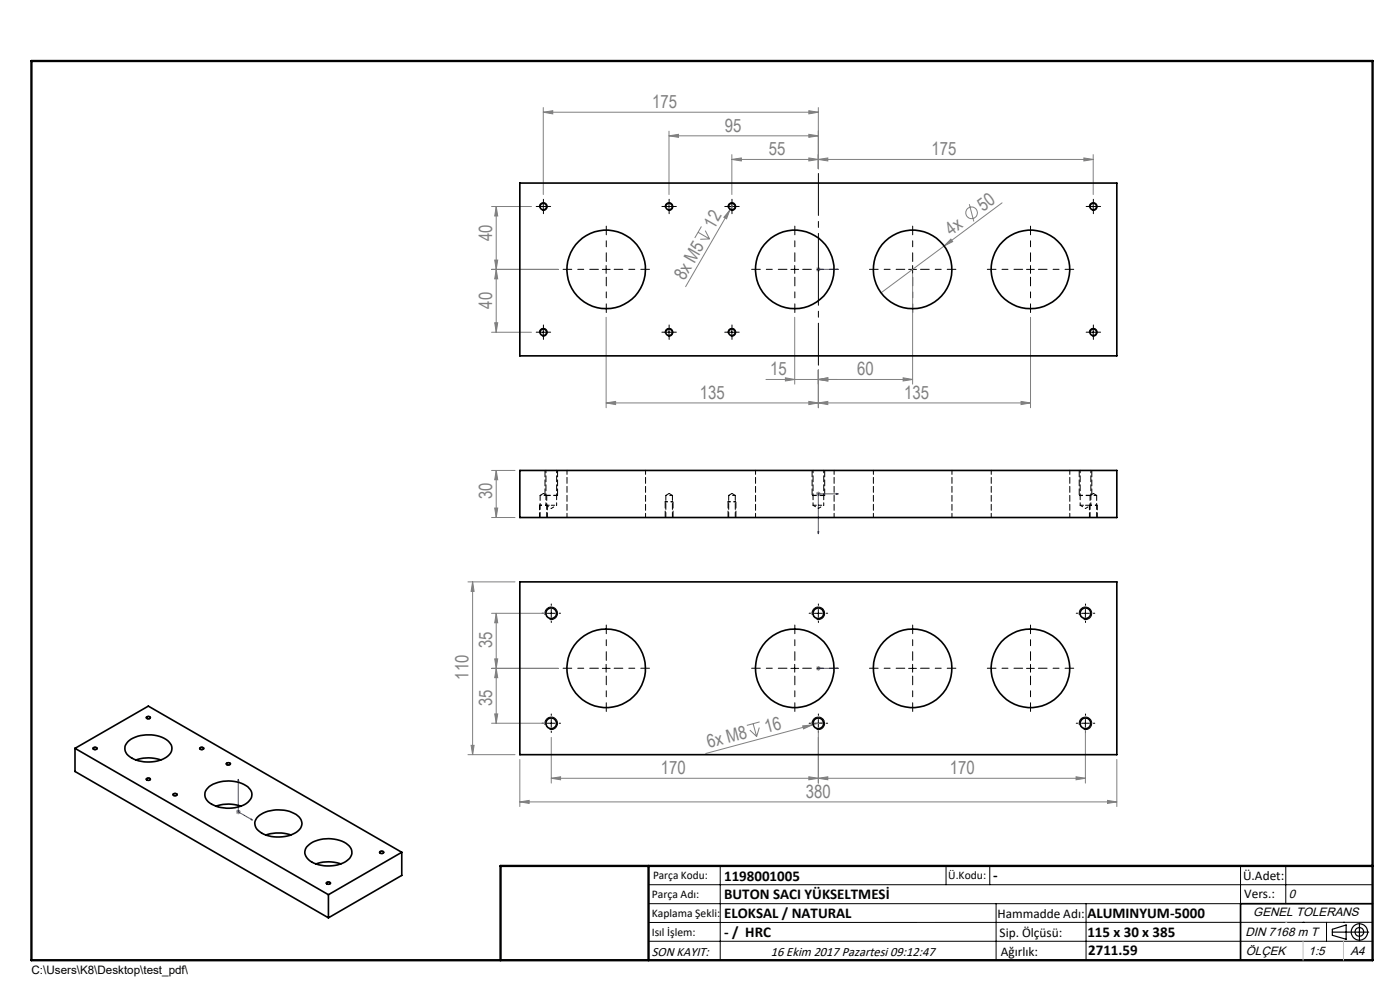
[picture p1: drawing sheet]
<svg xmlns="http://www.w3.org/2000/svg" width="297mm" height="210mm" viewBox="0 0 297 210" stroke-linecap="round" stroke-linejoin="round" font-family="sans-serif">
<g fill="none" stroke="#808080" stroke-width=".21">
<path d="M115.3 23.8l2-.3v.7zM115.3 22.8v18.5M115.3 23.8h58.3M141.9 28.8l2-.3v.6zM141.9 27.8v13.5M141.9 28.8h31.7M155.3 33.8l2-.3v.6zM155.3 32.8v8.5M155.3 33.8h76.6M171.6 33.5l2 .3-2 .3zM171.6 28.5l2 .3-2 .3zM171.6 23.5l2 .3-2 .4z"/>
<path d="M173.6 33.8l2-.3v.6zM173.6 22.8v13M229.9 33.5l2 .3-2 .3zM231.9 32.8v8.5M104.3 57.1h14.1M104.3 43.8h8.4M105 55.2h.6l-.3 1.9zM105.3 43.8l.3 2h-.6zM105.3 57.1l.3 2.1h-.6zM105.3 43.8v26.7M148.1 49.3l2.4 1.4M148.8 48l-1.4 2.5"/>
<path d="M149.6 48.9l.9 1.8M150.5 50.7l-1.9 .1M154.8 44.5l-.7 1.9-.5-.3zM154.8 44.5l-9.3 16.3M155.7 43.1l-.9 1.4M173.1 57.1h1M173.2 56.8l.8 .7M173.6 56.6v1M174 56.8l-.8 .7M193.6 58.2v23.3M200.3 52.2l-13.4 9.9M201.7 50.7l.4 .6-1.8 .9z"/>
<path d="M205.6 43.3l1 3.7M212.6 43l-12.3 9.2M104.3 70.5h8.4M105 68.5h.6l-.3 2zM128.6 67.3v19.2M168.6 67.3v14.2M173.6 78.5v8M218.6 67.3v19.2M104.3 99.8h5M105.3 99.8l.3 2h-.6zM105.3 99.8v10M128.6 85.5l2-.3v.6z"/>
<path d="M128.6 85.5h90M162.5 80.5h31.1M166.6 80.1l2 .4-2 .3zM171.6 85.2l2 .3-2 .3zM173.6 80.5l2-.4v.7zM173.6 85.5l2-.3v.6zM191.6 80.1l2 .4-2 .3zM216.6 85.2l2 .3-2 .3zM104.3 109.8h5M105 107.8h.6l-.3 2zM173.1 104.8h1M173.2 104.4l.8 .7"/>
<path d="M173.6 104.3v1M174 104.4l-.8 .7M99.3 123.4h10M100.3 123.4l.3 2h-.7zM100.3 123.4v36.7M104.3 130.1h11.6M105 139.8h.6l-.3 2zM105.3 130.1l.3 2h-.6zM105.3 130.1v23.3M99.9 158.1h.7l-.3 2zM104.3 141.8h14.1M104.3 153.4h11.6"/>
<path d="M105 151.4h.6l-.3 2zM105.3 141.8l.3 1.9h-.6zM116.9 156.4v9.7M159.1 154.9l1.4 1.3M159.8 153.5l.7 2.7M161.1 154.3l-.6 1.9M161.1 153.1l-2.7 .8M170.3 154l2-.2-1.8 .8zM172.3 153.8l-22.6 6M173.1 141.8h1M173.2 141.4l.8 .7M173.6 141.3v1"/>
<path d="M173.6 154.4v11.7M174 141.4l-.8 .7M174.9 153.1l-2.6 .7M230.3 154.4v11.7M50.1 172.2h1M50.2 171.9l.7 .7M50.6 171.7v1M50.9 171.9l-.7 .7M99.3 160.1h10M110.3 170.1l2-.3v.6zM110.3 161.1v10M110.3 170.1h126.6"/>
<path d="M116.9 165.1l2-.3v.6zM116.9 165.1h113.4M171.6 164.8l2 .3-2 .3zM173.6 165.1l2-.3v.6zM228.3 164.8l2 .3-2 .3zM234.9 169.8l2 .3-2 .3zM236.9 161.1v10"/>
<circle cx="206.1" cy="45.1" r="1.24"/>
</g>
<g fill="none" stroke="#000" stroke-width=".21">
<path d="M114.4 43.8h1.7M114.5 44a.84 .84 0 0 1 .7-1 .84 .84 0 0 1 .9 .9 .84 .84 0 0 1-1.1 .7M115.3 43v1.7M127.8 57.1h1.6M128.6 56.3v1.7M141.1 44a.84 .84 0 0 1 .8-1 .84 .84 0 0 1 .9 .9 .84 .84 0 0 1-1.1 .7M141.1 43.8h1.7M141.9 43v1.7M154.4 44a.84 .84 0 0 1 .8-1 .84 .84 0 0 1 .9 .9 .84 .84 0 0 1-1.1 .7M154.4 43.8h1.7M155.3 43v1.7M167.8 57.1h1.6"/>
<path d="M168.6 56.3v1.7M192.8 57.1h1.6M193.6 56.3v1.7M217.8 57.1h1.6M218.6 56.3v1.7M231.1 43.8h1.7M231.1 44a.84 .84 0 0 1 .8-1 .84 .84 0 0 1 .9 .9 .84 .84 0 0 1-1.1 .7M231.9 43v1.7M114.4 70.5h1.7M114.5 70.7a.84 .84 0 0 1 .7-1 .84 .84 0 0 1 .9 .9 .84 .84 0 0 1-1.1 .7M115.3 69.7v1.6M141.1 70.7a.84 .84 0 0 1 .8-1.1 .84 .84 0 0 1 .9 .9 .84 .84 0 0 1-1.1 .8"/>
<path d="M141.1 70.5h1.7M141.9 69.7v1.6M154.4 70.7a.84 .84 0 0 1 .8-1.1 .84 .84 0 0 1 .9 .9 .84 .84 0 0 1-1.1 .8M154.4 70.5h1.7M155.3 69.7v1.6M231.1 70.5h1.7M231.1 70.7a.84 .84 0 0 1 .8-1 .84 .84 0 0 1 .9 .9 .84 .84 0 0 1-1.1 .7M231.9 69.7v1.6M115.6 130.4a1.34 1.34 0 0 1 1.2-1.6 1.34 1.34 0 0 1 1.5 1.4 1.34 1.34 0 0 1-1.7 1.2M116.1 130.1h1.7M116.9 129.2v1.7M172.3 130.4a1.35 1.35 0 0 1 1.2-1.6 1.35 1.35 0 0 1 1.4 1.4 1.35 1.35 0 0 1-1.7 1.2"/>
<path d="M172.8 130.1h1.6M173.6 129.2v1.7M229 130.4a1.34 1.34 0 0 1 1.2-1.6 1.34 1.34 0 0 1 1.4 1.5 1.34 1.34 0 0 1-1.7 1.1M229.4 130.1h1.7M230.3 129.2v1.7M19.7 158.6a.54 .54 0 0 1 .5-.1 .54 .54 0 0 1 .4 .4 .54 .54 0 0 1-.5 .2 .54 .54 0 0 1-.4-.5zM31.1 152l.4-.1 .4 .2a.47 .47 0 0 1-.4 .4 .47 .47 0 0 1-.5-.4zM42.3 158.6a.52 .52 0 0 1 .6-.1 .52 .52 0 0 1 .4 .4 .52 .52 0 0 1-.6 .2 .52 .52 0 0 1-.4-.5zM115.6 153.8a1.33 1.33 0 0 1 1.2-1.7 1.33 1.33 0 0 1 1.4 1.4 1.33 1.33 0 0 1-1.6 1.2M116.1 153.4h1.7M116.9 152.6v1.7M127.8 141.8h1.6"/>
<path d="M128.6 140.9v1.7M167.8 141.8h1.6M168.6 140.9v1.7M172.3 153.8a1.34 1.34 0 0 1 1.2-1.7 1.34 1.34 0 0 1 1.4 1.4 1.34 1.34 0 0 1-1.7 1.2M172.8 153.4h1.6M173.6 152.6v1.7M192.8 141.8h1.6M193.6 140.9v1.7M217.8 141.8h1.6M218.6 140.9v1.7M229 153.8a1.33 1.33 0 0 1 1.2-1.7 1.33 1.33 0 0 1 1.4 1.5 1.33 1.33 0 0 1-1.7 1.1M229.4 153.4h1.7"/>
<path d="M230.3 152.6v1.7M31 165.2a.51 .51 0 0 1 .6-.2 .51 .51 0 0 1 .3 .4 .52 .52 0 0 1-.5 .2 .52 .52 0 0 1-.4-.4zM36.8 168.3h.3l.5 .1a.47 .47 0 0 1-.5 .4 .47 .47 0 0 1-.4-.4zM48.1 161.8l.5-.1 .3 .2a.47 .47 0 0 1-.5 .4 .47 .47 0 0 1-.4-.4zM69.2 187.2a.52 .52 0 0 1 .6-.2 .52 .52 0 0 1 .3 .5 .51 .51 0 0 1-.5 .2 .51 .51 0 0 1-.4-.5zM80.6 180.6l.4-.1 .4 .2a.47 .47 0 0 1-.4 .4 .47 .47 0 0 1-.5-.4zM137.6 187.7h153.6M137.6 191.7h153.6M137.6 199.7h153.6M152.8 183.7v20M200.7 183.7v4M210 183.7v4"/>
<path d="M211.3 191.7v12M230.4 191.7v12M263.2 183.7v20M272.8 183.7v8M276.4 195.6h.1M281.4 195.6v4.1M285 195.6h.1M291.2 195.6l-153.6 .1"/>
</g>
<path d="M118.2 105.1h-2.2M231.1 105.1h-2.1" fill="none" stroke="#000" stroke-width=".21" stroke-dasharray="1.3 .6" stroke-dashoffset=".5" stroke-linecap="butt"/>
<path d="M174.9 105.1h-2.6" fill="none" stroke="#000" stroke-width=".21" stroke-dasharray="1.3 .6" stroke-dashoffset=".3" stroke-linecap="butt"/>
<path d="M114.5 107.2h1.6M141.2 106.4h1.6M154.5 106.4h1.6M231.2 107.2h1.6" fill="none" stroke="#000" stroke-width=".21" stroke-dasharray="1.3 .6" stroke-dashoffset=".8" stroke-linecap="butt"/>
<path d="M118.2 105.1h-2.2M231.1 105.1h-2.1" fill="none" stroke="#000" stroke-width=".25" stroke-dasharray="1.3 .6" stroke-dashoffset=".5" stroke-linecap="butt"/>
<path d="M174.9 105.1h-2.6" fill="none" stroke="#000" stroke-width=".25" stroke-dasharray="1.3 .6" stroke-dashoffset=".3" stroke-linecap="butt"/>
<path d="M114.5 107.2h1.6M141.2 106.4h1.6M154.5 106.4h1.6M231.2 107.2h1.6" fill="none" stroke="#000" stroke-width=".25" stroke-dasharray="1.3 .6" stroke-dashoffset=".8" stroke-linecap="butt"/>
<g fill="none" stroke="#000" stroke-width=".25">
<path d="M282.6 197.7h7.8M282.6 197.1l3-.9v3l-3-.8zM288.4 195.8v3.8M106.2 203.7h185"/>
<circle cx="288.4" cy="197.7" r="1.74"/>
<circle cx="288.4" cy="197.7" r=".93"/>
</g>
<g fill="none" stroke="#00f" stroke-width=".21">
<path d="M173.5 57.1h.2zM173.6 57.1h.1M173.6 57.1h4.2M177.8 57.1h-.4h.4M173.5 112.8h.2l-.1 .4zM177.4 104.7l.4 .1-.4 .1zM177.8 104.8h-4.2v8.4M173.5 141.8h.2zM173.6 141.8h.1M173.6 141.8h4.2M177.8 141.8h-.4h.4M50.6 165.3l.1 .4-.2-.1z"/>
<path d="M50.6 165.3v6.9l3 1.7M53.3 173.7l.3 .2h-.3z"/>
</g>
<g fill="none" stroke="#000" stroke-width=".21" stroke-dasharray="15.2 1.3 1.3 1.3">
<path d="M114.5 43.8h-.7M115.3 43v-.7M115.3 44.6v.7M116.1 43.8h.7M141.1 43.8h-.7M142 43v-.7M142 44.6v.7M142.8 43.8h.7M154.5 43.8h-.7M155.3 43v-.7M155.3 44.6v.7M156.1 43.8h.7"/>
<path d="M231.1 43.8h-.7M232 43v-.7M232 44.6v.7M232.8 43.8h.7M114.5 70.5h-.7M115.3 69.6v-.7M115.3 71.3v.7M116.1 70.5h.7M141.1 70.5h-.7M142 69.6v-.7M142 71.3v.7M142.8 70.5h.7"/>
<path d="M154.5 70.5h-.7M155.3 69.6v-.7M155.3 71.3v.7M156.1 70.5h.7M231.1 70.5h-.7M232 69.6v-.7M232 71.3v.7M232.8 70.5h.7M115.3 130.1h-.3M117 128.4v-.3M117 131.7v.3M118.6 130.1h.3"/>
<path d="M172 130.1h-.3M173.6 128.4v-.3M173.6 131.7v.3M175.3 130.1h.3M228.6 130.1h-.3M230.3 128.4v-.3M230.3 131.7v.3M232 130.1h.3M115.3 153.4h-.3M117 151.7v-.3M117 155.1v.3M118.6 153.4h.3"/>
<path d="M172 153.4h-.3M173.6 151.7v-.3M173.6 155.1v.3M175.3 153.4h.3M228.6 153.4h-.3M230.3 151.7v-.3M230.3 155.1v.3M232 153.4h.3"/>
</g>
<g fill="none" stroke="#000" stroke-width=".21" stroke-dasharray="15.2 1.3 1.3 1.3" stroke-dashoffset="13.4">
<path d="M127 57.1h-7.5M128.6 55.5v-7.5M128.6 58.8v7.5M130.3 57.1h7.5M167 57.1h-7.5M168.6 55.5v-7.5M168.6 58.8v7.5M170.3 57.1h7.5M192 57.1h-7.5M193.6 55.5v-7.5M193.6 58.8v7.5M195.3 57.1h7.5"/>
<path d="M217 57.1h-7.5M218.6 55.5v-7.5M218.6 58.8v7.5M220.3 57.1h7.5M127 141.7h-7.5M128.6 140.1v-7.5M128.6 143.4v7.5M130.3 141.7h7.5M167 141.7h-7.5M168.6 140.1v-7.5M168.6 143.4v7.5M170.3 141.7h7.5"/>
<path d="M192 141.7h-7.5M193.6 140.1v-7.5M193.6 143.4v7.5M195.3 141.7h7.5M217 141.7h-7.5M218.6 140.1v-7.5M218.6 143.4v7.5M220.3 141.7h7.5"/>
</g>
<path d="M115.6 99.8v5.3M172.3 99.8v5.3M229 99.8v5.3M118.3 105.1v-5.3M141.1 106.4v3.4M142.8 109.8v-3.4M154.5 106.4v3.4M156.1 109.8v-3.4M175 105.1v-5.3M231.6 105.1v-5.3" fill="none" stroke="#000" stroke-width=".21" stroke-dasharray="1.3 .6" stroke-dashoffset="-.1"/>
<path d="M114.5 107.2h.1M118.3 105.1h-.1M141.1 106.4h.1M154.5 106.4h.1M175 105.1h-.1M231.1 107.2h.1M231.3 105.1h-.2" fill="none" stroke="#000" stroke-width=".21" stroke-dasharray="1.3 .6"/>
<path d="M114.5 107.2v2.6M116.1 109.8v-2.6M231.1 107.2v2.6M232.8 109.8v-2.6" fill="none" stroke="#000" stroke-width=".21" stroke-dasharray="1.3 .6" stroke-dashoffset=".3"/>
<path d="M114.5 107.2h.1M118.3 105.1h-.1M141.1 106.4h.1M154.5 106.4h.1M175 105.1h-.1M231.1 107.2h.1M231.3 105.1h-.2" fill="none" stroke="#000" stroke-width=".25" stroke-dasharray="1.3 .6"/>
<path d="M173.6 77.5v-40.7" fill="none" stroke="#000" stroke-width=".21" stroke-dasharray="15.2 1.3 1.3 1.3" stroke-dashoffset="6.3"/>
<path d="M291.2 191.7h-28v12" fill="none" stroke="#000" stroke-width=".35"/>
<path d="M6.7 12.9h284.5v190.8h-284.5zM137.6 183.7v20M291.2 183.7h-185v20" fill="none" stroke="#000" stroke-width=".5"/>
<path d="M276.4 199.7v4M285 199.7v4" fill="none" stroke="#c0c0c0" stroke-width=".21"/>
<path d="M272.8 195.6h.1" fill="none" stroke="#c0c0c0" stroke-width=".25"/>
<g fill="#00f">
<path d="M177.4 57.1h.4zM173.5 57.1h.2z"/>
<path d="M53.3 173.7l.3 .2h-.3zM50.6 165.3l.1 .4-.2-.1z"/>
<path d="M177.4 141.8h.4zM173.5 141.8h.2z"/>
<path d="M177.4 104.7v.2l.4-.1zM173.5 112.8l.1 .4 .1-.4z"/>
</g>
<g fill="#808080">
<path d="M170.3 154l2-.2-1.8 .8z"/>
<path d="M201.7 50.7l.4 .6-1.8 .9z"/>
<path d="M154.8 44.5l-.7 1.9-.5-.3z"/>
<path d="M173.6 80.5l2-.4v.7zM166.6 80.1l2 .4-2 .3zM171.6 85.2l2 .3-2 .3zM128.6 85.5l2-.3v.6zM171.6 33.5l2 .3-2 .3zM155.3 33.8l2-.3v.6zM171.6 28.5l2 .3-2 .3zM141.9 28.8l2-.3v.6zM171.6 23.5l2 .3-2 .4zM115.3 23.8l2-.3v.7zM171.6 164.8l2 .3-2 .3zM116.9 165.1l2-.3v.6zM234.9 169.8l2 .3-2 .3zM110.3 170.1l2-.3v.6z"/>
<path d="M173.6 80.5l2-.4v.7zM191.6 80.1l2 .4-2 .3zM173.6 85.5l2-.3v.6zM216.6 85.2l2 .3-2 .3zM173.6 33.8l2-.3v.6zM229.9 33.5l2 .3-2 .3zM173.6 165.1l2-.3v.6zM228.3 164.8l2 .3-2 .3z"/>
<path d="M105 107.8h.6l-.3 2zM105.3 99.8l.3 2h-.6zM99.9 158.1h.7l-.3 2zM100.3 123.4l.3 2h-.7z"/>
<path d="M105.3 43.8l.3 2h-.6zM105 55.2h.6l-.3 1.9zM105.3 57.1l.3 2.1h-.6zM105 68.5h.6l-.3 2zM105.3 130.1l.3 2h-.6zM105 139.8h.6l-.3 2zM105.3 141.8l.3 1.9h-.6zM105 151.4h.6l-.3 2z"/>
</g>
<g fill="none" stroke="#000" stroke-width=".35">
<path d="M110.3 38.8h126.6v36.7h-126.6zM110.3 99.8h126.6v10h-126.6zM110.3 123.4h126.6v36.7h-126.6zM15.9 158.7l15.6-8.9 53.7 31M15.9 158.7l53.8 31.1M15.9 158.7v4.9l53.8 31.1M19.9 158.6l.4-.1 .3 .2a.4 .4 0 0 1-.4 .3 .4 .4 0 0 1-.4-.3zM27.1 157.3a7.2 7.2 0 0 1 8.8 .1 1.99 1.99 0 0 1-.6 3.2 7.3 7.3 0 0 1-8.4-.6 1.93 1.93 0 0 1 .2-2.7zM31.1 152.1a.38 .38 0 0 1 .4-.1 .38 .38 0 0 1 .3 .4l-.5 .1-.2-.2zM42.4 158.7a.42 .42 0 0 1 .5-.2 .42 .42 0 0 1 .3 .3 .42 .42 0 0 1-.5 .2 .42 .42 0 0 1-.3-.3zM28.8 161.2a7.9 7.9 0 0 1 5.3 0M31.1 165.2a.38 .38 0 0 1 .4-.2 .38 .38 0 0 1 .3 .4l-.5 .1-.2-.1z"/>
<path d="M36.8 168.4h.7a.39 .39 0 0 1-.4 .4 .39 .39 0 0 1-.3-.4zM44.1 167.1a7.1 7.1 0 0 1 8.7 .1 1.99 1.99 0 0 1-.5 3.2 7.4 7.4 0 0 1-8.1-.3 1.92 1.92 0 0 1-.1-3zM45.8 171a7.9 7.9 0 0 1 5.3 0M48 161.9a.39 .39 0 0 1 .5-.1 .39 .39 0 0 1 .3 .4h-.6zM54.7 173.2a7.2 7.2 0 0 1 8.8 .1 1.99 1.99 0 0 1-.6 3.2 7.4 7.4 0 0 1-8.1-.3 1.91 1.91 0 0 1-.1-3zM56.4 177.1a8.5 8.5 0 0 1 5.3 0M65.3 179.4a7.1 7.1 0 0 1 8.8 0 1.98 1.98 0 0 1-.6 3.3 7.4 7.4 0 0 1-8.1-.4 1.86 1.86 0 0 1-.1-2.9zM67 183.3a7.9 7.9 0 0 1 5.3 0M69.3 187.2a.43 .43 0 0 1 .4-.1 .43 .43 0 0 1 .4 .3 .42 .42 0 0 1-.5 .2 .42 .42 0 0 1-.3-.4zM69.7 189.8v4.9M80.6 180.7a.38 .38 0 0 1 .4-.2 .38 .38 0 0 1 .3 .5h-.5l-.2-.1zM85.2 180.8l-15.5 9"/>
<path d="M85.2 180.8v4.9l-15.5 9"/>
<circle cx="115.3" cy="43.8" r=".71"/>
<circle cx="128.6" cy="57.1" r="8.3"/>
<circle cx="141.9" cy="43.8" r=".71"/>
<circle cx="155.3" cy="43.8" r=".71"/>
<circle cx="168.6" cy="57.1" r="8.3"/>
<circle cx="193.6" cy="57.1" r="8.3"/>
<circle cx="218.6" cy="57.1" r="8.3"/>
<circle cx="231.9" cy="43.8" r=".71"/>
<circle cx="115.3" cy="70.5" r=".71"/>
<circle cx="141.9" cy="70.5" r=".71"/>
<circle cx="155.3" cy="70.5" r=".71"/>
<circle cx="231.9" cy="70.5" r=".71"/>
<circle cx="116.9" cy="130.1" r="1.13"/>
<circle cx="173.6" cy="130.1" r="1.13"/>
<circle cx="230.3" cy="130.1" r="1.13"/>
<circle cx="116.9" cy="153.4" r="1.13"/>
<circle cx="128.6" cy="141.8" r="8.3"/>
<circle cx="168.6" cy="141.8" r="8.3"/>
<circle cx="173.6" cy="153.4" r="1.13"/>
<circle cx="193.6" cy="141.8" r="8.3"/>
<circle cx="218.6" cy="141.8" r="8.3"/>
<circle cx="230.3" cy="153.4" r="1.13"/>
</g>
<g fill="none" stroke="#000" stroke-width=".21" stroke-dasharray="1.3 .6" stroke-dashoffset=".7">
<path d="M115.8 99.8v7.4M172.5 99.8v7.4M229.2 99.8v7.4M115.8 107.2l1.2 .7M116 105.1h-1.4M117 107.9l1.1-.7M118.1 107.2v-7.4M142.7 105.1h-1.4M156 105.1h-1.4M172.5 107.2l1.1 .7M173.6 107.9l1.2-.7M174.8 107.2v-7.4"/>
<path d="M229.2 107.2l1.1 .7M230.3 107.9l1.1-.7M231.4 107.2v-7.4M232.7 105.1h-1.4"/>
</g>
<path d="M115.8 107.2h1.2M117 107.2h1.1M172.5 107.2h1.1M173.6 107.2h1.2M229.2 107.2h1.1M230.3 107.2h1.1" fill="none" stroke="#000" stroke-width=".21" stroke-dasharray="1.3 .6" stroke-dashoffset=".6"/>
<g fill="none" stroke="#000" stroke-width=".21" stroke-dasharray="1.3 .6" stroke-dashoffset=".4">
<path d="M120.3 99.8v10M160.3 99.8v10M185.3 99.8v10M210.3 99.8v10M115.3 104.7l-.7 .4M116 105.1l-.7-.4M137 109.8v-10M142 104.7l-.7 .4M142.7 105.1l-.7-.4M155.3 104.7l-.7 .4M156 105.1l-.7-.4M177 109.8v-10"/>
<path d="M202 109.8v-10M227 109.8v-10M232 104.7l-.7 .4M232.7 105.1l-.7-.4"/>
</g>
<path d="M114.6 105.1v4.7M116 109.8v-4.7M141.3 105.1v4.7M142.7 109.8v-4.7M154.6 105.1v4.7M156 109.8v-4.7M231.3 105.1v4.7M232.7 109.8v-4.7" fill="none" stroke="#000" stroke-width=".21" stroke-dasharray="1.3 .6" stroke-dashoffset=".2"/>
<g font-size="3.9" fill="#808080">
<text x="138.4" y="22.9">175</text>
<text x="153.8" y="27.9">95</text>
<text x="163.1" y="32.9">55</text>
<text x="197.6" y="32.9">175</text>
<text x="208.6" y="45" transform="rotate(-37 208.6 45)">50</text>
<text x="104.4" y="51.2" transform="rotate(-90 104.4 51.2)">40</text>
<text x="151.5" y="48.7" transform="rotate(-60 151.5 48.7)">12</text>
<text x="201.8" y="50" transform="rotate(-37 201.8 50)">4x</text>
<text x="145.2" y="59.6" transform="rotate(-60 145.2 59.6)">8x M5</text>
<text x="104.4" y="65.5" transform="rotate(-90 104.4 65.5)">40</text>
<text x="163.4" y="79.6">15</text>
<text x="181.9" y="79.6">60</text>
<text x="148.5" y="84.6">135</text>
<text x="191.8" y="84.6">135</text>
<text x="104.4" y="105.9" transform="rotate(-90 104.4 105.9)">30</text>
<text x="104.4" y="137.5" transform="rotate(-90 104.4 137.5)">35</text>
<text x="99.4" y="144.2" transform="rotate(-90 99.4 144.2)">110</text>
<text x="104.4" y="149.8" transform="rotate(-90 104.4 149.8)">35</text>
<text x="162.6" y="155.5" transform="rotate(-15 162.6 155.5)">16</text>
<text x="150.4" y="158.8" transform="rotate(-15 150.4 158.8)">6x M8</text>
<text x="140.2" y="164.2">170</text>
<text x="201.5" y="164.2">170</text>
<text x="170.9" y="169.2">380</text>
</g>
<g font-size="3.2">
<text x="153.6" y="186.8">1198001005</text>
<text x="153.6" y="190.8">BUTON SACI YÜKSELTMESİ</text>
<text x="210.7" y="186.6">-</text>
<text x="153.6" y="194.8">ELOKSAL / NATURAL</text>
<text x="230.7" y="194.8">ALUMINYUM-5000</text>
<text x="153.6" y="198.8">- / HRC</text>
<text x="230.7" y="198.7">115 x 30 x 385</text>
<text x="230.8" y="202.6">2711.59</text>
</g>
<g font-size="2.8">
<text x="263.7" y="186.7">Ü.Adet:</text>
<text x="263.9" y="190.5">Vers.:</text>
<text x="211.6" y="194.8">Hammadde Adı:</text>
<text x="138.3" y="202.8">SON KAYIT:</text>
<text x="163.5" y="202.8">16 Ekim 2017 Pazartesi 09:12:47</text>
<text x="212.1" y="198.7">Sip. Ölçüsü:</text>
<text x="212.3" y="202.7">Ağırlık:</text>
</g>
<g font-size="2.6">
<text x="273.4" y="190.4">0</text>
<text x="265.9" y="194.4">GENEL TOLERANS</text>
<text x="264.2" y="198.5">DIN 7168 m T</text>
<text x="264.3" y="202.6">ÖLÇEK</text>
<text x="277.6" y="202.6">1:5</text>
<text x="286.5" y="202.6">A4</text>
</g>
<g font-size="2.5">
<text x="138.3" y="190.5">Parça Adı:</text>
<text x="138.5" y="186.5">Parça Kodu:</text>
<text x="201.2" y="186.5">Ü.Kodu:</text>
<text x="138.3" y="194.5">Kaplama Şekli:</text>
<text x="138.3" y="198.6">Isıl İşlem:</text>
<text x="6.7" y="206.7">C:\Users\K8\Desktop\test_pdf\</text>
</g>
</svg>
